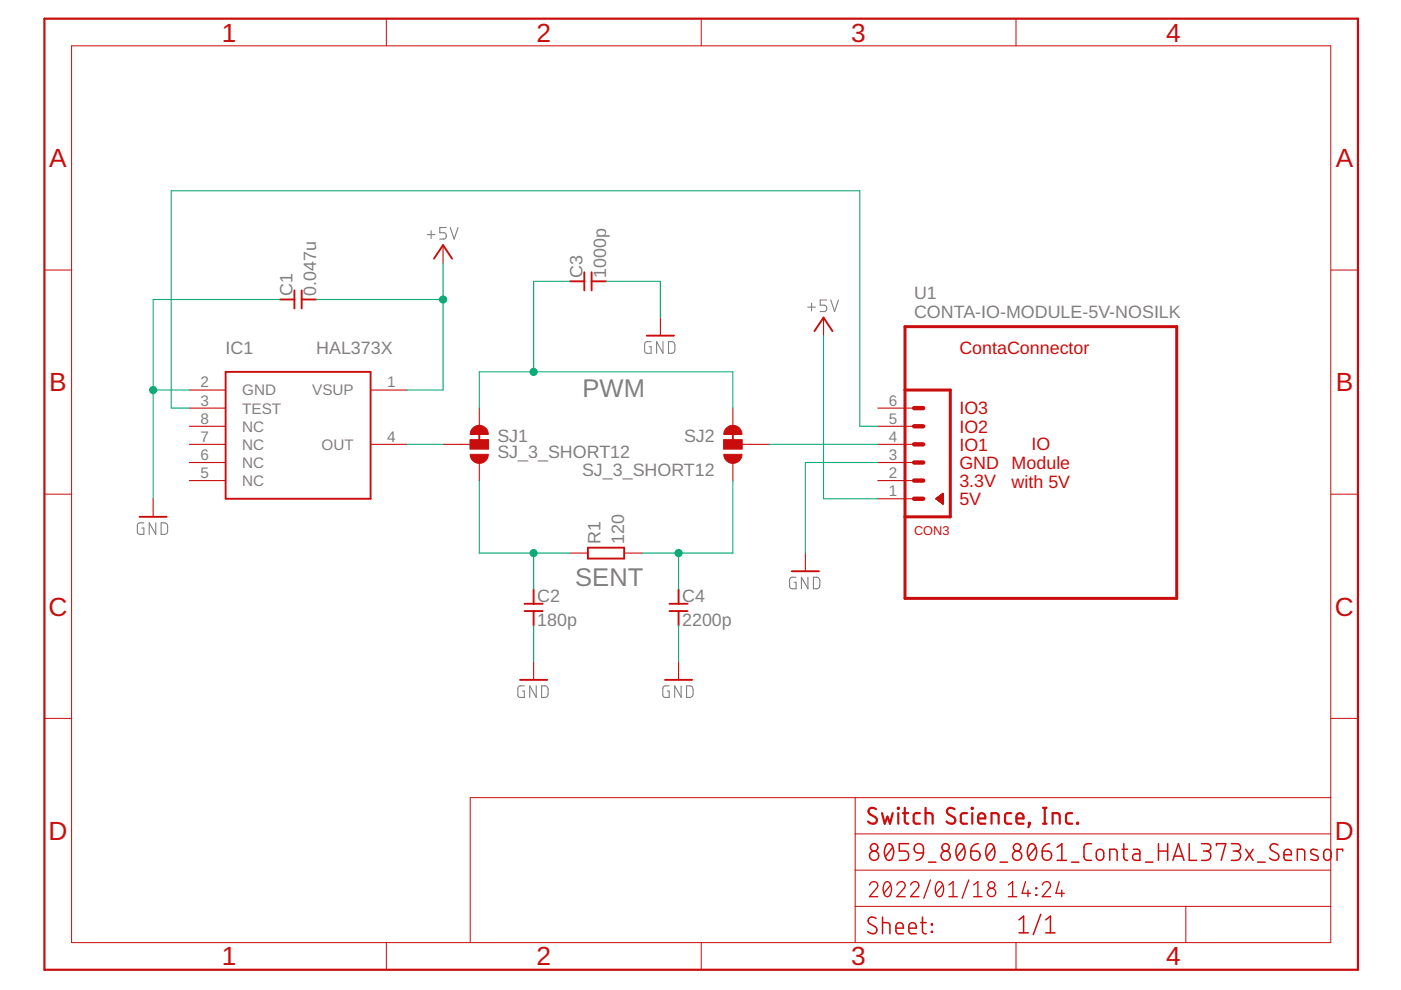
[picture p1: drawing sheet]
<svg xmlns="http://www.w3.org/2000/svg" width="297mm" height="210mm" viewBox="0 0 297 210" stroke-linecap="round" stroke-linejoin="round" font-family="sans-serif">
<g fill="none" stroke="#808080" stroke-width=".23">
<path d="M90.6 49.7h1.6M91.4 48.9v1.7M94.6 48.2h-1.4v1.1h.9a.69 .69 0 0 1 .5 .7 .69 .69 0 0 1-.5 .7h-.9M95.5 48.2l.8 2.5 .8-2.5M138 72.4h-.8l-.4 .3-.1 1.7 .2 .4 1.1 .1v-1.4h-.4M140.6 72.4v2.5l-1.4-2.5v2.5M141.7 72.4l.9 .1 .5 .4v1.5l-.5 .5h-.9zM171.3 65.1h1.6M172.1 64.3v1.6M175.3 63.6h-1.4v1.1h.8a.69 .69 0 0 1 .6 .7 .69 .69 0 0 1-.6 .7h-.8M176.1 63.6l.9 2.5 .8-2.5M30.5 110.8l-1 .1-.4 .3v1.7l.4 .4h1v-1.3h-.4"/>
<path d="M33 110.8v2.5l-1.4-2.5v2.5M34.2 110.8a1.27 1.27 0 0 1 1.2 .3l.1 .4-.1 1.5-.3 .3h-.9zM168.8 122.4h-1l-.3 .2-.1 1.7 .2 .4 1.2 .1v-1.3h-.4M171.3 122.4v2.4l-1.4-2.4v2.4M172.5 122.4h.9l.4 .5v1.5l-.4 .4h-.9zM111.2 145.4l-1 .1-.4 .3v1.5l.2 .5 1.2 .1v-1.4h-.5M113.7 145.4v2.5l-1.4-2.5v2.5M114.8 145.4l.9 .1 .5 .4v1.5l-.5 .4-.9 .1zM141.9 145.4l-1 .1-.4 .3v1.5l.3 .5 1.1 .1v-1.4h-.4M144.4 145.4v2.5l-1.4-2.5v2.5M145.6 145.4a1.19 1.19 0 0 1 1.2 .3l.1 .4-.1 1.5-.3 .2-.9 .1z"/>
</g>
<g fill="none" stroke="#c90d0c" stroke-width=".23">
<path d="M93.9 52v3.8M140 67.3v3.9M174.6 67.3v3.9M40.2 86.5h7.6M40.2 98.1h7.6M40.2 94.2h7.6M40.2 90.4h7.6M40.2 82.7h7.6M78.6 94.2h7.7M78.6 82.7h7.7M93.9 94.2h5.8M99.7 93.3h3.8v1.9h-3.8z"/>
<path d="M101.6 86.5v3.9M101.6 98.1v3.8M153.5 93.3h3.8v1.9h-3.8zM155.4 86.5v3.9M155.4 98.1v3.8M157.3 94.2h5.8M186.1 86.5h7.7M186.1 98.1h7.7M186.1 94.2h7.7M186.1 90.4h7.7M32.5 105.7v3.9M40.2 101.9h7.6"/>
<path d="M120.8 117.3h3.9M132.3 117.3h3.9M170.8 117.3v3.8M186.1 105.7h7.7M186.1 101.9h7.7M113.1 140.3v3.8M143.9 140.3v3.8"/>
</g>
<path d="M191.9 69.3h57.6v57.6h-57.6zM191.9 82.7h9.6v26.9h-9.6" fill="none" stroke="#c90d0c" stroke-width=".63"/>
<path d="M193.8 94.2h1.9M193.8 90.4h1.9M193.8 86.5h1.9M193.8 98.1h1.9M193.8 101.9h1.9M193.8 105.7h1.9" fill="none" stroke="#c90d0c" stroke-width=".93"/>
<g fill="none" stroke="#c90d0c" stroke-width=".21">
<path d="M15.2 9.7h267v190.2h-267zM81.9 4v5.7M148.7 4v5.7M215.4 4v5.7M9.4 57.3h5.8M282.2 57.3h5.7M9.4 104.8h5.8M198.4 105.7l1.5-1.1v2.3M198.4 105.7l1.5 1.2M198.4 105.7h1.5M198.5 105.7h1.4M198.5 105.8h1.4"/>
<path d="M198.6 105.9h1.3M198.6 105.6h1.3M198.7 105.9h1.2M198.7 105.5h1.2M198.8 106h1.1M198.8 105.5h1.1M198.9 105.4h1M198.9 106.1h1M198.9 106.2h1M198.9 105.3h1M199 106.2h.9M199 105.3h.9"/>
<path d="M199.1 105.2h.8M199.1 106.3h.8M199.2 105.2h.7M199.2 106.3h.7M199.2 105.1h.7M199.2 106.4h.7M199.3 105.1h.6M199.3 106.4h.6M199.4 106.5h.5M199.4 105h.5M199.5 106.5h.4M199.5 105h.4"/>
<path d="M199.5 106.6h.4M199.5 104.9h.4M199.6 104.9h.3M199.6 106.6h.3M199.7 106.7h.2M199.7 104.8h.2M199.8 106.8h.1M199.8 104.7h.1M199.9 106.8h.1M199.9 104.6h.1M199.9 106.9h.1M282.2 104.8h5.7"/>
<path d="M9.4 152.3h5.8M282.2 152.3h5.7M181.3 169.1v30.8M181.3 176.8h100.9M282.2 169.1h-182.5v30.8M81.9 199.9v5.7M148.7 199.9v5.7M181.3 192.2h100.9M181.3 184.5h100.9M215.4 199.9v5.7M251.4 192.2v7.7"/>
</g>
<g fill="none" stroke="#c90d0c" stroke-width=".4">
<path d="M92 54.8l1.9-2.8 1.9 2.8M120.8 59.6h3.1M123.9 57.7v3.9M125.4 57.7v3.9M125.4 59.6h3.1M47.8 78.8h30.8v26.9h-30.8zM59.4 63.5h3M62.4 61.6v3.8M64 61.6v3.8M64 63.5h3M137.1 71.2h5.8M172.7 70.2l1.9-2.9 1.9 2.9"/>
<path d="M101.6 90.4v3.8M155.4 90.4v3.8M29.6 109.6h5.7M124.7 116.1h7.6v2.3h-7.6zM111.2 129.6h3.9M111.2 128h3.9M113.1 124.9v3.1M113.1 129.6v3M141.9 129.6h3.9M141.9 128h3.9M143.9 124.9v3.1M143.9 129.6v3"/>
<path d="M167.9 121.1h5.7M110.3 144.1h5.7M141 144.1h5.7"/>
</g>
<g fill="none" stroke="#c90d0c" stroke-width=".32">
<path d="M188.1 179l.6-.1a2.33 2.33 0 0 1 0 3.5h-.2a1.69 1.69 0 0 1-1-2.2zM189.3 179.7l-1.6 1.9M192.6 178.9h-1.9v1.5h1.2a1 1 0 0 1 .8 1 1 1 0 0 1-.8 1h-1.2M194.2 179.1a.99 .99 0 0 1 1-.1 .99 .99 0 0 1 .6 .9v.9h-1.2a.97 .97 0 0 1-.8-.7 .97 .97 0 0 1 .4-1zM203.2 179l.7-.1a2.33 2.33 0 0 1 0 3.5h-.3a1.69 1.69 0 0 1-.9-2.2zM204.4 179.7l-1.5 1.9M207.4 178.9a1.56 1.56 0 0 0-1.6 1.5M209.4 179.2a.82 .82 0 0 1 .9-.2 .82 .82 0 0 1 .5 .8 2.27 2.27 0 0 1-.6 2.6h-.5a2.51 2.51 0 0 1-.3-3.2zM210.8 179.7l-1.6 1.9M218.4 179l.6-.1a2.33 2.33 0 0 1 0 3.5h-.2a1.69 1.69 0 0 1-1-2.2zM219.6 179.7l-1.6 1.9M222.5 178.9a1.56 1.56 0 0 0-1.5 1.5"/>
<path d="M224.1 179.7l1-.8v3.5M231.4 178.9h-1l-.6 .5v2.2l.2 .6a1.41 1.41 0 0 0 1.4 .2M238.3 178.9v2.9l.2 .5 .6 .1M245.6 178.9v3.5M247.6 178.9v3.5M252.1 178.9v3.5h1.6M254.8 178.9h1.1a.78 .78 0 0 1 .8 .8 .78 .78 0 0 1-.8 .7h-.7M257.9 179.3v-.4h2l-1 3.5M261.1 178.9h1.2a.78 .78 0 0 1 .7 .8 .78 .78 0 0 1-.7 .7h-.8M271 179.2a.91 .91 0 0 0-1.2-.3 .91 .91 0 0 0-.4 1.2l1.4 .8a.85 .85 0 0 1 .2 1.3 .85 .85 0 0 1-1.3 .1l-.5-.4M185.7 194.7a.91 .91 0 0 0-1.1-.2 .91 .91 0 0 0-.4 1.1l1.3 .9a.85 .85 0 0 1 .2 1.2 .85 .85 0 0 1-1.2 .1l-.5-.3M187.1 195.6h1.2l.3 .3 .1 2.1"/>
<path d="M187.1 194.4v3.6M189.9 196.8h1.6a.82 .82 0 0 0-.5-1.2 .82 .82 0 0 0-1.1 .8v1l.3 .5 1.3 .1M192.7 196.8h1.6a.83 .83 0 0 0-.6-1.2 .83 .83 0 0 0-1 .8v1l.2 .5 1.4 .1M195.2 195.6h1.2M195.6 194.4v3.2l.4 .4h.4M195.8 180.8a1.59 1.59 0 0 1-1.6 1.6M196.9 182.8h1.5M197.5 195.9h.2v.2h-.2zM197.5 197.5h.2v.2h-.2zM205.8 180.4h1.2a.99 .99 0 0 1 .8 1.1 .99 .99 0 0 1-1 .9 .99 .99 0 0 1-1-1zM212 182.8h1.6M216 195l1-.8v3.6"/>
<path d="M216 197.8h2M220.7 193.8l-1.6 4.4M221 180.4h1.2a.99 .99 0 0 1 .7 1.1 .99 .99 0 0 1-1 .9 .99 .99 0 0 1-.9-1zM221.7 197.8h2M221.7 195l1-.8v3.6M224.1 182.4h2M227.2 182.8h1.5M232.7 180.3a.79 .79 0 0 1 .9-.2 .79 .79 0 0 1 .4 .7 1.45 1.45 0 0 1-.3 1.4 .79 .79 0 0 1-.8 .2 .79 .79 0 0 1-.5-.8 1.38 1.38 0 0 1 .3-1.3zM235.3 182.4v-2.3h1.2l.2 .2 .2 2.1M237.9 180.1h1.2M240.3 180.1h1l.4 .4v1.9h-.9a.69 .69 0 0 1-.7-.7 .69 .69 0 0 1 .7-.7h.9M242.9 182.8h1.5"/>
<path d="M245.6 180.4h2M248.7 182.4l1.2-3.5 1.1 3.5M249 181.5h1.7M255.8 180.4a.98 .98 0 0 1 .9 1 .98 .98 0 0 1-.9 1h-1M262.1 180.4a.98 .98 0 0 1 .9 1 .98 .98 0 0 1-.9 1h-1M264.1 180.1l1.6 2.3M265.7 180.1l-1.6 2.3M266.6 182.8h1.6M272.2 181.2h1.6a.82 .82 0 0 0-.6-1.1 .82 .82 0 0 0-1 .7v1.2l.3 .3 1.3 .1M275.1 182.4v-2.3h1.1l.3 .2 .1 2.1M279.3 180.3l-.3-.2a.64 .64 0 0 0-.8 0 .64 .64 0 0 0-.3 .7l1.3 .6a.51 .51 0 0 1 .3 .6 .51 .51 0 0 1-.5 .4l-1.1-.2M280.9 180.3a.78 .78 0 0 1 .9-.2 .78 .78 0 0 1 .4 .7 1.45 1.45 0 0 1-.3 1.4 .77 .77 0 0 1-.8 .2 .77 .77 0 0 1-.5-.8l.1-1z"/>
<path d="M284.7 180.4v-.3h-1.2v2.3"/>
<circle cx="185.3" cy="179.7" r=".78"/>
<circle cx="200.5" cy="179.7" r=".78"/>
<circle cx="215.6" cy="179.7" r=".78"/>
<circle cx="185.3" cy="181.4" r=".98"/>
<circle cx="200.5" cy="181.4" r=".98"/>
<circle cx="215.6" cy="181.4" r=".98"/>
</g>
<g fill="none" stroke="#c90d0c" stroke-width=".47">
<path d="M9.4 4h278.5v201.6h-278.5zM185.7 171.6a.87 .87 0 0 0-1.1-.3 .87 .87 0 0 0-.4 1.1l1.3 .8a.82 .82 0 0 1 .2 1.2 .82 .82 0 0 1-1.1 .1l-.6-.3M187 172.4l.6 2.2 .6-1.5 .5 1.5 .6-2.2M190.4 171.3h.1v.2h-.1zM190.5 172.4v2.2M191.5 172.4h1.1M191.8 171.3l.1 3 .3 .3h.4M195 172.4h-.9l-.4 .6 .1 1.4 .3 .2h.9M196.2 172.4h1.1l.3 .2 .1 2M196.2 171.3v3.3M202.4 171.6a.87 .87 0 0 0-1.2-.3 .87 .87 0 0 0-.3 1.1l1.3 .8a.82 .82 0 0 1 .2 1.2 .82 .82 0 0 1-1.2 .1l-.5-.3M205 172.4h-.9l-.4 .6 .1 1.4 .3 .2h.9"/>
<path d="M206 171.3h.2v.2h-.2zM206.1 172.4v2.2M207.4 173.5h1.5a.79 .79 0 0 0-.5-1.1 .79 .79 0 0 0-1 .7l.1 1.3 .3 .2h1.1M210.2 174.6v-2.2h1.1l.3 .2 .1 2M214.4 172.4h-.9l-.4 .6 .1 1.4 .3 .2h.9M215.5 173.5h1.5a.79 .79 0 0 0-.5-1.1 .79 .79 0 0 0-1 .7l.1 1.3 .3 .2h1.1M218.1 174.5h.2v.1h-.2zM218.3 174.6l-.3 .8M221.1 171.3h.8M221.1 174.6h.8M221.5 171.3v3.3M223.2 174.6v-2.2h1.1l.3 .2 .1 2"/>
<path d="M227.3 172.4h-.9l-.3 .2-.1 .4 .1 1.4 .3 .2h.9M228.4 174.5h.2v.1h-.2z"/>
</g>
<g fill="none" stroke="#c90d0c" stroke-width=".28">
<path d="M184.3 187.6a.87 .87 0 0 1 1.3-.7 .87 .87 0 0 1 .2 1.4l-1.5 1.8h1.8M187.6 187.2a.74 .74 0 0 1 .8-.2 .74 .74 0 0 1 .5 .7 2.05 2.05 0 0 1-.6 2.4h-.2a1.54 1.54 0 0 1-.8-2zM188.8 187.6l-1.4 1.8M190.1 187.6a.88 .88 0 0 1 1.3-.6 .88 .88 0 0 1 .3 1.3l-1.6 1.8h1.8M193.1 187.6a.87 .87 0 0 1 1.2-.7 .87 .87 0 0 1 .3 1.4l-1.5 1.8h1.7M197.3 186.6l-1.4 3.9M198.6 187.2a.74 .74 0 0 1 .9-.2 .74 .74 0 0 1 .4 .7 2.05 2.05 0 0 1-.5 2.4h-.2a1.54 1.54 0 0 1-.9-2zM199.9 187.6l-1.4 1.8M201.2 190.1h1.8M201.2 187.6l.9-.7v3.2M205.4 186.6l-1.4 3.9M206.4 190.1h1.8"/>
<path d="M206.4 187.6l.9-.7v3.2M213.8 190.1h1.8M213.8 187.6l.9-.7v3.2M217.4 186.9l-.7 2.5h1.8M218 188.7v1.4M219.6 188.3h.2v.1h-.2zM219.6 189.7h.2v.1h-.2zM221 187.6a.87 .87 0 0 1 1.2-.6 .87 .87 0 0 1 .3 1.3l-1.5 1.8h1.7M224.6 186.9l-.7 2.5h1.8M225.1 188.7v1.4"/>
<circle cx="210.2" cy="187.6" r=".71"/>
<circle cx="210.2" cy="189.2" r=".89"/>
</g>
<g fill="#c90d0c" stroke="#c90d0c" stroke-width=".21">
<path d="M99.7 96.3h3.8a1.92 1.92 0 0 1-1.9 2 1.92 1.92 0 0 1-1.9-2z" fill-rule="evenodd"/>
<path d="M100.2 90.8a1.92 1.92 0 0 1 2.1-.5 1.92 1.92 0 0 1 1.2 1.8h-3.8l.1-.6z" fill-rule="evenodd"/>
<path d="M153.5 96.3h3.8a1.93 1.93 0 0 1-1.9 2 1.93 1.93 0 0 1-1.9-2z" fill-rule="evenodd"/>
<path d="M153.9 90.8a1.93 1.93 0 0 1 2.2-.5 1.93 1.93 0 0 1 1.2 1.8h-3.8v-.6z" fill-rule="evenodd"/>
</g>
<g fill="#c90d0c" stroke="#c90d0c" stroke-width=".21">
<path d="M99.7 93.3h3.8v1.9h-3.8z"/>
<path d="M153.5 93.3h3.8v1.9h-3.8z"/>
</g>
<g fill="none" stroke="#0dab76" stroke-width=".23">
<path d="M93.9 55.8v26.9h-7.6M120.8 59.6h-7.7v19.2M128.5 59.6h11.5v7.7M59.4 63.5h-26.9v42.2M67 63.5h26.9M174.6 71.2v34.5h11.5M32.5 82.7h7.7M40.2 86.5h-3.9v-46.1h146v50h3.8M86.3 94.2h7.6M101.6 86.5v-7.7h53.8v7.7M163.1 94.2h23M186.1 98.1h-15.3v19.2"/>
<path d="M101.6 101.9v15.4h19.2M113.1 117.3v7.6M143.9 117.3v7.6M155.4 101.9v15.4h-19.2M113.1 132.6v7.7M143.9 132.6v7.7"/>
</g>
<g fill="#0dab76" stroke="#0dab76" stroke-width=".21">
<circle cx="32.5" cy="82.7" r=".76"/>
<circle cx="93.9" cy="63.5" r=".76"/>
<circle cx="113.1" cy="78.8" r=".76"/>
<circle cx="113.1" cy="117.3" r=".76"/>
<circle cx="143.9" cy="117.3" r=".76"/>
</g>
<g font-size="5.6" fill="#c90d0c">
<text x="47" y="8.8">1</text>
<text x="113.8" y="8.8">2</text>
<text x="180.5" y="8.8">3</text>
<text x="247.2" y="8.8">4</text>
<text x="10.5" y="35.4">A</text>
<text x="283.2" y="35.4">A</text>
<text x="10.5" y="83">B</text>
<text x="283.2" y="83">B</text>
<text x="10.3" y="130.5">C</text>
<text x="283" y="130.5">C</text>
<text x="10.3" y="178.1">D</text>
<text x="283" y="178.1">D</text>
<text x="47" y="204.7">1</text>
<text x="113.8" y="204.7">2</text>
<text x="180.5" y="204.7">3</text>
<text x="247.2" y="204.7">4</text>
</g>
<g font-size="5.4" fill="#808080">
<text x="123.5" y="84.2">PWM</text>
<text x="122" y="124.2">SENT</text>
</g>
<g font-size="3.8" fill="#808080">
<text x="123.5" y="58.9" transform="rotate(-90 123.5 58.9)">C3</text>
<text x="128.5" y="58.9" transform="rotate(-90 128.5 58.9)">1000p</text>
<text x="62" y="62.7" transform="rotate(-90 62 62.7)">C1</text>
<text x="67" y="62.7" transform="rotate(-90 67 62.7)">0.047u</text>
<text x="193.8" y="63.5">U1</text>
<text x="193.8" y="67.3">CONTA-IO-MODULE-5V-NOSILK</text>
<text x="47.8" y="75">IC1</text>
<text x="67" y="75">HAL373X</text>
<text x="105.5" y="93.6">SJ1</text>
<text x="145" y="93.6">SJ2</text>
<text x="105.5" y="97.1">SJ_3_SHORT12</text>
<text x="123.4" y="100.9">SJ_3_SHORT12</text>
<text x="127.3" y="115.3" transform="rotate(-90 127.3 115.3)">R1</text>
<text x="132.3" y="115.3" transform="rotate(-90 132.3 115.3)">120</text>
<text x="113.9" y="127.6">C2</text>
<text x="144.6" y="127.6">C4</text>
<text x="113.9" y="132.6">180p</text>
<text x="144.6" y="132.6">2200p</text>
</g>
<g font-size="3.8" fill="#c90d0c">
<text x="203.4" y="75">ContaConnector</text>
<text x="203.4" y="87.9">IO3</text>
<text x="203.4" y="95.6">IO1</text>
<text x="203.4" y="91.7">IO2</text>
<text x="218.7" y="95.4">IO</text>
<text x="203.4" y="99.4">GND</text>
<text x="214.5" y="99.4">Module</text>
<text x="203.4" y="103.2">3.3V</text>
<text x="203.4" y="107.1">5V</text>
<text x="214.5" y="103.4">with 5V</text>
</g>
<g font-size="3.2" fill="#808080">
<text x="42.5" y="82.2">2</text>
<text x="51.4" y="83.8">GND</text>
<text x="66.2" y="83.9">VSUP</text>
<text x="82.1" y="82.2">1</text>
<text x="42.5" y="86">3</text>
<text x="42.5" y="89.8">8</text>
<text x="51.4" y="87.7">TEST</text>
<text x="188.5" y="86">6</text>
<text x="188.5" y="89.8">5</text>
<text x="42.5" y="93.7">7</text>
<text x="51.4" y="91.5">NC</text>
<text x="51.4" y="95.4">NC</text>
<text x="68.2" y="95.4">OUT</text>
<text x="82.1" y="93.7">4</text>
<text x="188.5" y="93.7">4</text>
<text x="42.5" y="97.5">6</text>
<text x="42.5" y="101.4">5</text>
<text x="51.4" y="99.2">NC</text>
<text x="188.5" y="101.4">2</text>
<text x="188.5" y="97.5">3</text>
<text x="51.4" y="103.1">NC</text>
<text x="188.5" y="105.2">1</text>
</g>
<text font-size="2.7" fill="#c90d0c" x="193.8" y="113.4">CON3</text>
</svg>
